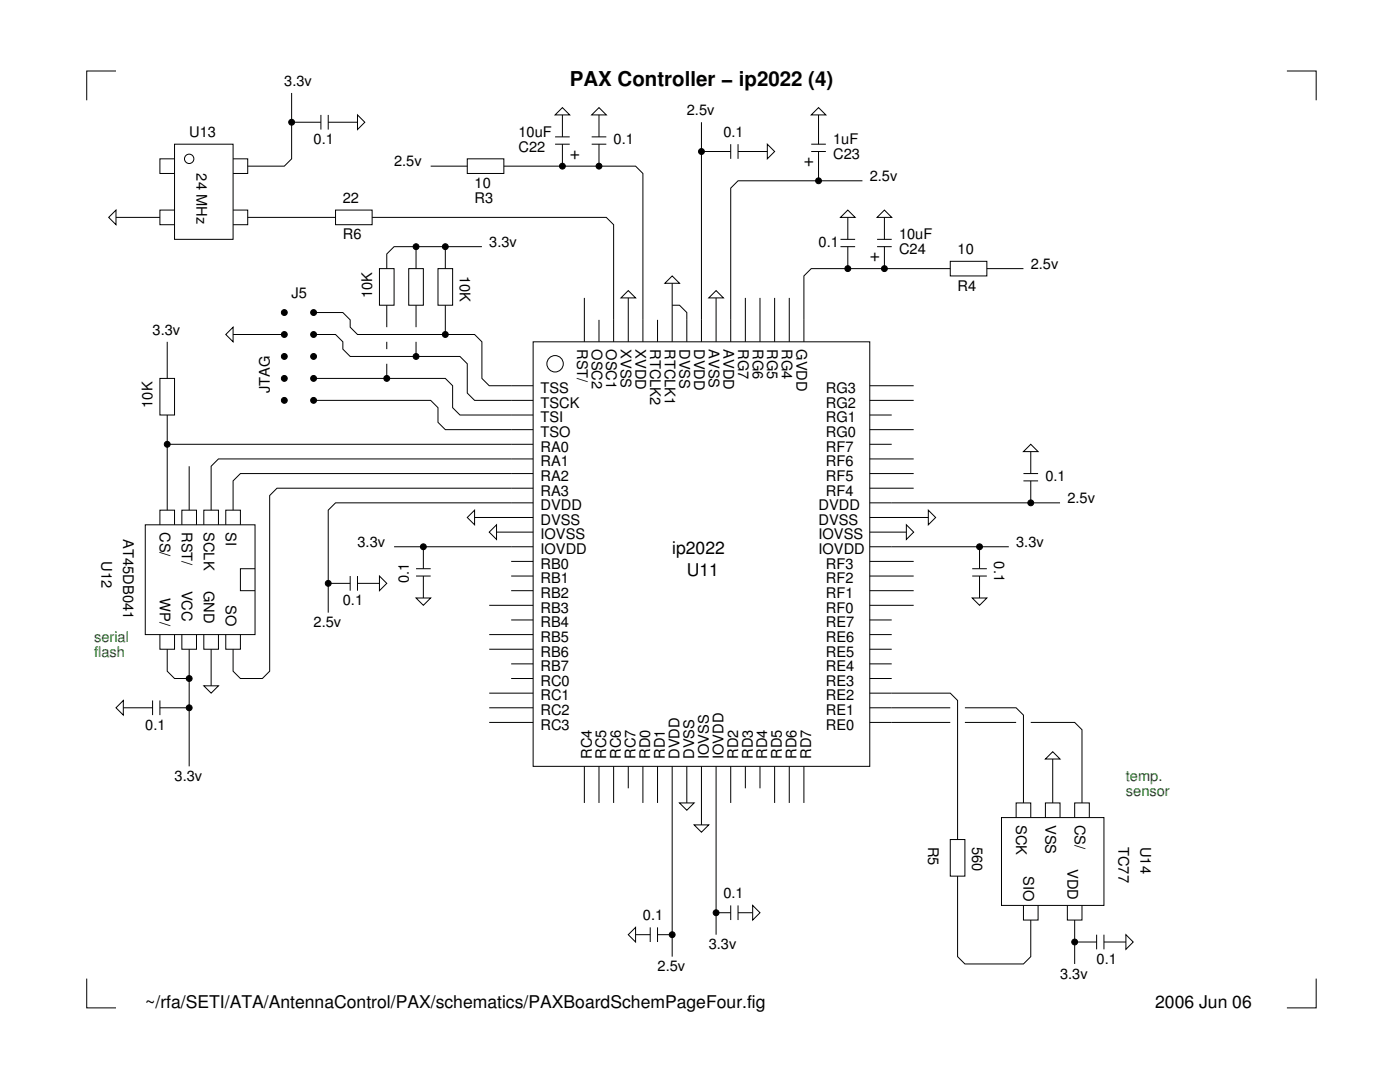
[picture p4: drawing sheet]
<svg xmlns="http://www.w3.org/2000/svg" width="279mm" height="216mm" viewBox="0 0 279 216" stroke-linecap="round" stroke-linejoin="round" font-family="sans-serif">
<g fill="none" stroke="#000" stroke-width=".2">
<path d="M23.1 14.2h-5.8v5.8M58.2 18.5v13.2l-1.5 1.5h-7.3M256.8 14.2h5.9v5.8M34.8 28.8h11.7v19h-11.7zM34.8 31.7h-2.9v2.9h2.9M46.5 31.7h2.9v2.9h-2.9M58.2 24.4h5.8M64 22.9v3M65.5 24.4h5.8M65.5 22.9v3M71.3 22.9l1.5 1.5-1.5 1.5zM86 33.2h7.3"/>
<path d="M93.3 31.7h7.3v2.9h-7.3zM100.6 33.2h26.2l1.5 1.4v33.6M110.8 22.9l1.4-1.4 1.5 1.4zM110.8 27.3h2.9M110.8 28.8h2.9M112.2 22.9v4.4M112.2 28.8v4.4M118.1 22.9l1.4-1.4 1.5 1.4zM118.1 27.3h2.9M118.1 28.8h2.9M119.5 22.9v4.4M119.5 28.8v4.4"/>
<path d="M140 24.4v43.8M140 30.2h5.8M145.8 28.8v2.9M147.3 28.8v2.9M147.3 30.2h5.8M153.1 28.8l1.5 1.4-1.5 1.5zM161.9 28.8h2.9M161.9 30.2h2.9M163.4 21.5l1.4 1.4h-2.9zM163.4 22.9v5.9M163.4 30.2v5.9M172.1 36.1h-24.8l-1.5 1.4v30.7"/>
<path d="M23.1 41.9v2.9l-1.4-1.4zM23.1 43.4h8.8M34.8 41.9h-2.9v2.9h2.9M46.5 41.9h2.9v2.9h-2.9M49.4 43.4h17.6M67 41.9h7.3v2.9h-7.3zM74.3 43.4h46.7l1.5 1.4v23.4M75.7 53.6h2.9v7.3h-2.9zM81.6 53.6h2.9v7.3h-2.9zM83 49.2v4.4M87.4 53.6h2.9v7.3h-2.9zM88.9 49.2v4.4"/>
<path d="M96.2 49.2h-17.6l-1.4 1.5v2.9M116.6 59.4v8.8M125.4 58l1.4 1.4h-2.9zM125.4 59.4v8.8M132.7 56.5l1.4-1.4 1.5 1.4zM134.1 56.5v11.7M142.9 58l1.5 1.4h-3zM142.9 59.4v8.8M148.8 59.4v8.8M151.7 59.4v8.8M154.6 59.4v8.8M157.5 59.4v8.8"/>
<path d="M167.7 43.4l1.5-1.5 1.5 1.5zM167.7 47.8h3M167.7 49.2h3M169.2 43.4v4.4M169.2 49.2v4.4M175 43.4l1.5-1.5 1.5 1.5zM175 47.8h3M175 49.2h3M176.5 43.4v4.4M176.5 49.2v4.4M189.6 52.1h7.3v3h-7.3zM189.6 53.6h-27.7l-1.5 1.5v13.1"/>
<path d="M196.9 53.6h7.4M31.9 75.5h2.9v7.3h-2.9zM33.4 68.2v7.3M46.5 65.3v2.9l-1.4-1.5zM46.5 66.7h10.2M62.6 79.9h23.4l1.4 1.5v2.9l1.5 1.4h17.5M62.6 75.5h26.3l1.4 1.5v4.4l1.5 1.4h14.6M62.6 66.7h4.4l1.4 1.5v1.5l1.5 1.4h21.9l1.5 1.5v5.8l1.4 1.5h11.7M62.6 62.4h5.8l1.5 1.4v1.5l1.4 1.4h23.4l1.5 1.5v7.3l1.4 1.5h8.8M77.2 60.9v4.4M77.2 68.2v1.5M77.2 72.6v2.9"/>
<path d="M83 60.9v4.4M83 68.2v2.9M88.9 60.9v5.8M106.4 68.2h67.2v84.7h-67.2zM119.5 63.8v4.4M131.2 63.8v4.4M134.1 60.9h1.5l1.5 1.5v5.8M173.6 77h8.7M173.6 79.9h8.7M33.4 88.7h73M33.4 82.8v19M37.8 93v8.8"/>
<path d="M106.4 94.5h-58.4l-1.5 1.5v5.8M106.4 91.6h-62.8l-1.5 1.4v8.8M106.4 97.4h-51.1l-1.5 1.5v35l-1.4 1.5h-4.4l-1.5-1.5v-4.4M173.6 82.8h4.4M173.6 85.7h8.7M173.6 88.7h4.4M173.6 91.6h8.7M173.6 94.5h8.7M173.6 97.4h8.7M204.3 90.1l1.4-1.4 1.5 1.4zM204.3 94.5h2.9M204.3 96h2.9"/>
<path d="M205.7 90.1v4.4M205.7 96v4.3M29 104.7h21.9v21.9h-21.9zM31.9 104.7v-2.9h2.9v2.9M36.3 104.7v-2.9h2.9v2.9M40.7 104.7v-2.9h2.9v2.9M45.1 104.7v-2.9h2.9v2.9M50.9 113.5h-2.9v4.4h2.9M65.5 116.4h4.4M69.9 114.9v3M71.3 116.4h4.4M71.3 114.9v3"/>
<path d="M75.7 114.9l1.5 1.5-1.5 1.5zM78.6 109.1h27.8M83 119.3h3l-1.5 1.5zM83 114.9h3M83 113.5h3M84.5 109.1v4.4M84.5 114.9v4.4M93.3 103.3l1.4-1.5v2.9zM94.7 103.3h11.7M99.1 104.7v2.9l-1.5-1.4zM99.1 106.2h7.3M102 112h4.4"/>
<path d="M102 114.9h4.4M102 117.9h4.4M106.4 100.3h-39.4l-1.5 1.5v20.4M173.6 100.3h38M173.6 103.3h11.7M173.6 106.2h7.3M173.6 109.1h27.7M173.6 112h8.7M173.6 114.9h8.7M173.6 117.9h8.7M180.9 104.7l1.4 1.5-1.4 1.4zM185.3 101.8l1.4 1.5-1.4 1.4z"/>
<path d="M194 119.3h2.9l-1.4 1.5zM194 114.9h2.9M194 113.5h2.9M195.5 109.1v4.4M195.5 114.9v4.4M30.5 139.8v2.9M31.9 126.6v2.9h2.9v-2.9M31.9 139.8v2.9M33.4 129.5v4.4l1.4 1.5h3M36.3 126.6v2.9h2.9v-2.9M37.8 129.5v23.4M40.7 136.8h2.9l-1.5 1.5z"/>
<path d="M40.7 126.6v2.9h2.9v-2.9M42.1 129.5v7.3M45.1 126.6v2.9h2.9v-2.9M97.6 120.8h8.8M97.6 126.6h8.8M97.6 129.5h8.8M97.6 138.3h8.8M102 123.7h4.4M102 132.5h4.4M102 135.4h4.4M173.6 138.3h16l1.5 1.5v27.7M173.6 120.8h8.7"/>
<path d="M173.6 123.7h4.4M173.6 126.6h4.4M173.6 129.5h4.4M173.6 132.5h4.4M173.6 135.4h4.4M23.1 141.2l1.5-1.4v2.9zM24.6 141.2h5.9M31.9 141.2h5.9M97.6 141.2h8.8M97.6 144.2h8.8M116.6 152.9v7.3M119.5 152.9v7.3"/>
<path d="M122.5 152.9v7.3M125.4 152.9v4.4M128.3 152.9v7.3M131.2 152.9v7.3M134.1 152.9v38M137.1 152.9v7.3M140 152.9v11.7M142.9 152.9v33.6M145.8 152.9v7.3M148.8 152.9v4.4M151.7 152.9v4.4M154.6 152.9v7.3"/>
<path d="M157.5 152.9v7.3M160.4 152.9v7.3M173.6 141.2h16M173.6 144.2h16M192.6 141.2h10.2l1.5 1.5v17.5M192.6 144.2h10.2M205.7 144.2h8.8l1.4 1.4v14.6M210.1 150l1.5 1.5h-3zM210.1 151.5v8.7M135.6 160.2h2.9l-1.4 1.5zM138.5 164.6h2.9l-1.4 1.5zM189.6 167.5h3v7.3h-3z"/>
<path d="M191.1 174.8v16.1l1.5 1.4h11.7l1.4-1.4v-7.3M199.9 163.1h20.4v17.6h-20.4zM202.8 163.1v-2.9h2.9v2.9M208.6 163.1v-2.9h3v2.9M214.5 163.1v-2.9h2.9v2.9M17.3 195.3v5.8h5.8M125.4 186.5l1.4-1.5v3zM126.8 186.5h3M129.8 185v3M131.2 185v3M131.2 186.5h2.9M142.9 182.1h2.9"/>
<path d="M145.8 180.7v2.9M147.3 182.1h2.9M147.3 180.7v2.9M150.2 180.7l1.5 1.4-1.5 1.5zM204.3 180.7v2.9h2.9v-2.9M213 180.7v2.9h2.9v-2.9M214.5 183.6v8.7M214.5 188h4.4M218.9 186.5v2.9M220.3 188h4.4M220.3 186.5v2.9M224.7 186.5l1.5 1.5-1.5 1.4z"/>
<path d="M262.7 195.3v5.8h-5.9"/>
<circle cx="37.8" cy="31.7" r=".93"/>
<circle cx="58.2" cy="24.4" r=".58"/>
<circle cx="112.2" cy="33.2" r=".58"/>
<circle cx="119.5" cy="33.2" r=".58"/>
<circle cx="140" cy="30.2" r=".58"/>
<circle cx="163.4" cy="36.1" r=".58"/>
<circle cx="83" cy="49.2" r=".58"/>
<circle cx="88.9" cy="49.2" r=".58"/>
<circle cx="169.2" cy="53.6" r=".58"/>
<circle cx="176.5" cy="53.6" r=".58"/>
<circle cx="56.7" cy="66.7" r=".58"/>
<circle cx="56.7" cy="71.1" r=".58"/>
<circle cx="56.7" cy="62.4" r=".58"/>
<circle cx="56.7" cy="75.5" r=".58"/>
<circle cx="56.7" cy="79.9" r=".58"/>
<circle cx="62.6" cy="66.7" r=".58"/>
<circle cx="62.6" cy="71.1" r=".58"/>
<circle cx="62.6" cy="62.4" r=".58"/>
<circle cx="62.6" cy="75.5" r=".58"/>
<circle cx="62.6" cy="79.9" r=".58"/>
<circle cx="77.2" cy="75.5" r=".58"/>
<circle cx="83" cy="71.1" r=".58"/>
<circle cx="88.9" cy="66.7" r=".58"/>
<circle cx="110.8" cy="72.6" r="1.64"/>
<circle cx="33.4" cy="88.7" r=".58"/>
<circle cx="65.5" cy="116.4" r=".58"/>
<circle cx="84.5" cy="109.1" r=".58"/>
<circle cx="195.5" cy="109.1" r=".58"/>
<circle cx="205.7" cy="100.3" r=".58"/>
<circle cx="37.8" cy="135.4" r=".58"/>
<circle cx="37.8" cy="141.2" r=".58"/>
<circle cx="134.1" cy="186.5" r=".58"/>
<circle cx="142.9" cy="182.1" r=".58"/>
<circle cx="214.5" cy="188" r=".58"/>
</g>
<g fill="#000">
<circle cx="58.2" cy="24.4" r=".58"/>
<circle cx="112.2" cy="33.2" r=".58"/>
<circle cx="119.5" cy="33.2" r=".58"/>
<circle cx="140" cy="30.2" r=".58"/>
<circle cx="163.4" cy="36.1" r=".58"/>
<circle cx="83" cy="49.2" r=".58"/>
<circle cx="88.9" cy="49.2" r=".58"/>
<circle cx="169.2" cy="53.6" r=".58"/>
<circle cx="176.5" cy="53.6" r=".58"/>
<circle cx="56.7" cy="66.7" r=".58"/>
<circle cx="56.7" cy="71.1" r=".58"/>
<circle cx="56.7" cy="62.4" r=".58"/>
<circle cx="56.7" cy="75.5" r=".58"/>
<circle cx="56.7" cy="79.9" r=".58"/>
<circle cx="62.6" cy="66.7" r=".58"/>
<circle cx="62.6" cy="71.1" r=".58"/>
<circle cx="62.6" cy="62.4" r=".58"/>
<circle cx="62.6" cy="75.5" r=".58"/>
<circle cx="62.6" cy="79.9" r=".58"/>
<circle cx="77.2" cy="75.5" r=".58"/>
<circle cx="83" cy="71.1" r=".58"/>
<circle cx="88.9" cy="66.7" r=".58"/>
<circle cx="33.4" cy="88.7" r=".58"/>
<circle cx="65.5" cy="116.4" r=".58"/>
<circle cx="84.5" cy="109.1" r=".58"/>
<circle cx="195.5" cy="109.1" r=".58"/>
<circle cx="205.7" cy="100.3" r=".58"/>
<circle cx="37.8" cy="135.4" r=".58"/>
<circle cx="37.8" cy="141.2" r=".58"/>
<circle cx="134.1" cy="186.5" r=".58"/>
<circle cx="142.9" cy="182.1" r=".58"/>
<circle cx="214.5" cy="188" r=".58"/>
</g>
<text font-size="4.1" x="113.7" y="17.1">PAX Controller − ip2022 (4)</text>
<g font-size="3.5">
<text x="113.7" y="31.7">+</text>
<text x="160.4" y="33.2">+</text>
<text x="173.6" y="52.1">+</text>
<text x="134.1" y="110.6">ip2022</text>
<text x="137.1" y="114.9">U11</text>
<text x="29" y="201.1">~/rfa/SETI/ATA/AntennaControl/PAX/schematics/PAXBoardSchemPageFour.fig</text>
<text x="230.5" y="201.1">2006 Jun 06</text>
</g>
<g font-size="2.9">
<text x="56.7" y="17.1">3.3v</text>
<text x="137.1" y="22.9">2.5v</text>
<text x="37.8" y="27.3">U13</text>
<text x="62.6" y="28.8">0.1</text>
<text x="103.5" y="27.3">10uF</text>
<text x="122.5" y="28.8">0.1</text>
<text x="144.4" y="27.3">0.1</text>
<text x="166.3" y="28.8">1uF</text>
<text x="39.2" y="34.6" transform="rotate(90 39.2 34.6)">24 MHz</text>
<text x="78.6" y="33.2">2.5v</text>
<text x="103.5" y="30.2">C22</text>
<text x="166.3" y="31.7">C23</text>
<text x="68.4" y="40.5">22</text>
<text x="94.7" y="40.5">R3</text>
<text x="94.7" y="37.5">10</text>
<text x="173.6" y="36.1">2.5v</text>
<text x="68.4" y="47.8">R6</text>
<text x="179.4" y="47.8">10uF</text>
<text x="97.6" y="49.2">3.3v</text>
<text x="163.4" y="49.2">0.1</text>
<text x="179.4" y="50.7">C24</text>
<text x="191.1" y="50.7">10</text>
<text x="205.7" y="53.6">2.5v</text>
<text x="58.2" y="59.4">J5</text>
<text x="74.3" y="59.4" transform="rotate(-90 74.3 59.4)">10K</text>
<text x="91.8" y="55.1" transform="rotate(90 91.8 55.1)">10K</text>
<text x="191.1" y="58">R4</text>
<text x="30.5" y="66.7">3.3v</text>
<text x="115.2" y="69.7" transform="rotate(90 115.2 69.7)">RST/</text>
<text x="118.1" y="69.7" transform="rotate(90 118.1 69.7)">OSC2</text>
<text x="121" y="69.7" transform="rotate(90 121 69.7)">OSC1</text>
<text x="123.9" y="69.7" transform="rotate(90 123.9 69.7)">XVSS</text>
<text x="126.8" y="69.7" transform="rotate(90 126.8 69.7)">XVDD</text>
<text x="129.8" y="69.7" transform="rotate(90 129.8 69.7)">RTCLK2</text>
<text x="132.7" y="69.7" transform="rotate(90 132.7 69.7)">RTCLK1</text>
<text x="135.6" y="69.7" transform="rotate(90 135.6 69.7)">DVSS</text>
<text x="138.5" y="69.7" transform="rotate(90 138.5 69.7)">DVDD</text>
<text x="141.4" y="69.7" transform="rotate(90 141.4 69.7)">AVSS</text>
<text x="144.4" y="69.7" transform="rotate(90 144.4 69.7)">AVDD</text>
<text x="147.3" y="69.7" transform="rotate(90 147.3 69.7)">RG7</text>
<text x="150.2" y="69.7" transform="rotate(90 150.2 69.7)">RG6</text>
<text x="153.1" y="69.7" transform="rotate(90 153.1 69.7)">RG5</text>
<text x="156.1" y="69.7" transform="rotate(90 156.1 69.7)">RG4</text>
<text x="159" y="69.7" transform="rotate(90 159 69.7)">GVDD</text>
<text x="30.5" y="81.4" transform="rotate(-90 30.5 81.4)">10K</text>
<text x="53.8" y="78.4" transform="rotate(-90 53.8 78.4)">JTAG</text>
<text x="107.9" y="78.4">TSS</text>
<text x="107.9" y="81.4">TSCK</text>
<text x="164.8" y="81.4">RG2</text>
<text x="164.8" y="78.4">RG3</text>
<text x="107.9" y="84.3">TSI</text>
<text x="107.9" y="87.2">TSO</text>
<text x="164.8" y="87.2">RG0</text>
<text x="164.8" y="84.3">RG1</text>
<text x="107.9" y="90.1">RA0</text>
<text x="107.9" y="93">RA1</text>
<text x="107.9" y="96">RA2</text>
<text x="164.8" y="90.1">RF7</text>
<text x="164.8" y="93">RF6</text>
<text x="164.8" y="96">RF5</text>
<text x="208.6" y="96">0.1</text>
<text x="107.9" y="98.9">RA3</text>
<text x="107.9" y="101.8">DVDD</text>
<text x="163.4" y="101.8">DVDD</text>
<text x="164.8" y="98.9">RF4</text>
<text x="213" y="100.3">2.5v</text>
<text x="24.6" y="107.6" transform="rotate(90 24.6 107.6)">AT45DB041</text>
<text x="31.9" y="106.2" transform="rotate(90 31.9 106.2)">CS/</text>
<text x="36.3" y="106.2" transform="rotate(90 36.3 106.2)">RST/</text>
<text x="40.7" y="106.2" transform="rotate(90 40.7 106.2)">SCLK</text>
<text x="45.1" y="106.2" transform="rotate(90 45.1 106.2)">SI</text>
<text x="107.9" y="104.7">DVSS</text>
<text x="107.9" y="107.6">IOVSS</text>
<text x="163.4" y="107.6">IOVSS</text>
<text x="163.4" y="104.7">DVSS</text>
<text x="20.2" y="112" transform="rotate(90 20.2 112)">U12</text>
<text x="71.3" y="109.1">3.3v</text>
<text x="107.9" y="110.6">IOVDD</text>
<text x="107.9" y="113.5">RB0</text>
<text x="163.4" y="110.6">IOVDD</text>
<text x="164.8" y="113.5">RF3</text>
<text x="198.4" y="112" transform="rotate(90 198.4 112)">0.1</text>
<text x="202.8" y="109.1">3.3v</text>
<text x="31.9" y="119.3" transform="rotate(90 31.9 119.3)">WP/</text>
<text x="36.3" y="117.9" transform="rotate(90 36.3 117.9)">VCC</text>
<text x="40.7" y="117.9" transform="rotate(90 40.7 117.9)">GND</text>
<text x="81.6" y="116.4" transform="rotate(-90 81.6 116.4)">0.1</text>
<text x="107.9" y="116.4">RB1</text>
<text x="107.9" y="119.3">RB2</text>
<text x="164.8" y="116.4">RF2</text>
<text x="164.8" y="119.3">RF1</text>
<text x="45.1" y="120.8" transform="rotate(90 45.1 120.8)">SO</text>
<text x="62.6" y="125.2">2.5v</text>
<text x="68.4" y="120.8">0.1</text>
<text x="107.9" y="122.2">RB3</text>
<text x="107.9" y="125.2">RB4</text>
<text x="164.8" y="122.2">RF0</text>
<text x="164.8" y="125.2">RE7</text>
<text x="107.9" y="128.1">RB5</text>
<text x="107.9" y="131">RB6</text>
<text x="164.8" y="128.1">RE6</text>
<text x="164.8" y="131">RE5</text>
<text x="107.9" y="133.9">RB7</text>
<text x="107.9" y="136.8">RC0</text>
<text x="164.8" y="133.9">RE4</text>
<text x="164.8" y="136.8">RE3</text>
<text x="107.9" y="139.8">RC1</text>
<text x="107.9" y="142.7">RC2</text>
<text x="164.8" y="139.8">RE2</text>
<text x="164.8" y="142.7">RE1</text>
<text x="29" y="145.6">0.1</text>
<text x="107.9" y="145.6">RC3</text>
<text x="164.8" y="145.6">RE0</text>
<text x="34.8" y="155.8">3.3v</text>
<text x="118.1" y="151.5" transform="rotate(-90 118.1 151.5)">RC4</text>
<text x="121" y="151.5" transform="rotate(-90 121 151.5)">RC5</text>
<text x="123.9" y="151.5" transform="rotate(-90 123.9 151.5)">RC6</text>
<text x="126.8" y="151.5" transform="rotate(-90 126.8 151.5)">RC7</text>
<text x="129.8" y="151.5" transform="rotate(-90 129.8 151.5)">RD0</text>
<text x="132.7" y="151.5" transform="rotate(-90 132.7 151.5)">RD1</text>
<text x="135.6" y="151.5" transform="rotate(-90 135.6 151.5)">DVDD</text>
<text x="138.5" y="151.5" transform="rotate(-90 138.5 151.5)">DVSS</text>
<text x="141.4" y="151.5" transform="rotate(-90 141.4 151.5)">IOVSS</text>
<text x="144.4" y="151.5" transform="rotate(-90 144.4 151.5)">IOVDD</text>
<text x="147.3" y="151.5" transform="rotate(-90 147.3 151.5)">RD2</text>
<text x="150.2" y="151.5" transform="rotate(-90 150.2 151.5)">RD3</text>
<text x="153.1" y="151.5" transform="rotate(-90 153.1 151.5)">RD4</text>
<text x="156.1" y="151.5" transform="rotate(-90 156.1 151.5)">RD5</text>
<text x="159" y="151.5" transform="rotate(-90 159 151.5)">RD6</text>
<text x="161.9" y="151.5" transform="rotate(-90 161.9 151.5)">RD7</text>
<text x="202.8" y="164.6" transform="rotate(90 202.8 164.6)">SCK</text>
<text x="208.6" y="164.6" transform="rotate(90 208.6 164.6)">VSS</text>
<text x="214.5" y="164.6" transform="rotate(90 214.5 164.6)">CS/</text>
<text x="185.3" y="169" transform="rotate(90 185.3 169)">R5</text>
<text x="194" y="169" transform="rotate(90 194 169)">560</text>
<text x="213" y="173.4" transform="rotate(90 213 173.4)">VDD</text>
<text x="223.2" y="169" transform="rotate(90 223.2 169)">TC77</text>
<text x="227.6" y="169" transform="rotate(90 227.6 169)">U14</text>
<text x="144.4" y="179.2">0.1</text>
<text x="204.3" y="174.8" transform="rotate(90 204.3 174.8)">SIO</text>
<text x="128.3" y="183.6">0.1</text>
<text x="141.4" y="189.4">3.3v</text>
<text x="131.2" y="193.8">2.5v</text>
<text x="211.6" y="195.3">3.3v</text>
<text x="218.9" y="192.3">0.1</text>
</g>
<g font-size="2.9" fill="#008f00">
<text x="18.8" y="128.1">serial</text>
<text x="18.8" y="131">flash</text>
<text x="224.7" y="155.8">temp.</text>
<text x="224.7" y="158.8">sensor</text>
</g>
</svg>
